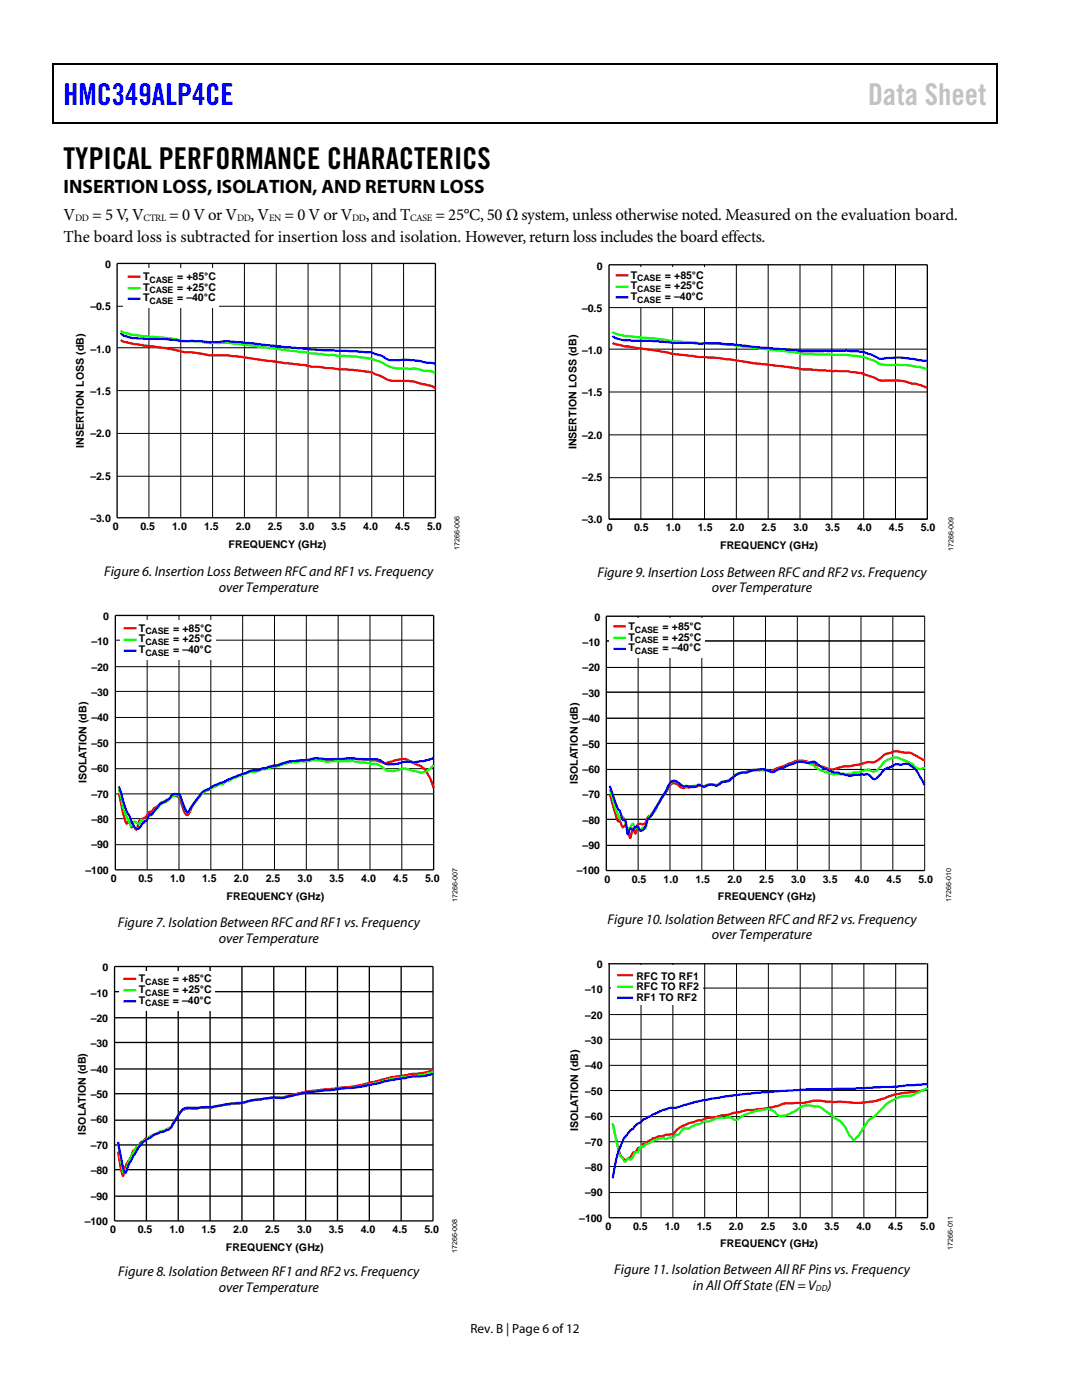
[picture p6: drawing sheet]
<svg xmlns="http://www.w3.org/2000/svg" width="216mm" height="279mm" viewBox="0 0 216 279" stroke-linecap="round" stroke-linejoin="round" font-family="sans-serif">
<path d="M10.5 12.7h.3v1h-.3zM10.5 12.7h.3v.3h-.3zM133.3 12.7h.3v.3h-.3zM198.8 12.7h.2v1h-.2zM198.8 12.7h.2v.3h-.2zM10.5 24.4h.3v.3h-.3zM133.1 24.4h.2v.3h-.2zM198.8 24.4h.2v.3h-.2z" fill="#000"/>
<path d="M10.7 13.7v10.7M10.8 12.8h122.5M133.6 12.8h65.2M198.9 13.7v10.7M10.8 24.5h188" fill="none" stroke="#000" stroke-width=".25"/>
<path d="M23.4 52.6h63.5v50.7h-63.5z" fill="none" stroke="#000" stroke-width=".26"/>
<g fill="none" stroke="#000" stroke-width=".2">
<path d="M29.7 52.6v50.7M36.1 52.6v50.7M42.4 52.6v50.7M48.8 52.6v50.7M55.1 52.6v50.7M61.5 52.6v50.7M67.8 52.6v50.7M74.2 52.6v50.7M80.5 52.6v50.7M23.4 78h63.5M23.4 69.4h63.5M23.4 61.1h63.5"/>
<path d="M23.4 95h63.5M23.4 86.5h63.5"/>
</g>
<path d="M24.1 67.9l.7 .3 2 .5 7.8 1.1a13.5 13.5 0 0 0 4.2 .6l1.2 .2a15.7 15.7 0 0 0 4.9 .3l3.2 .3 8.8 1.3 3.9 .3 1.3 .4h1.5l4.1 .5 3.3 .2 2.6 .3 .7 .1 2.4 1.2a5.6 5.6 0 0 0 3.7 .5 18.6 18.6 0 0 1 5 .9l1 .3 .5 .3" fill="none" stroke="#f00" stroke-width=".44"/>
<path d="M24.1 66l.7 .4 1.7 .4 8.1 .8a13.3 13.3 0 0 0 4.6 .5l3 .4 3.7-.1 10.6 1.4 4.1 .4 1.5 .4h2l1.5 .3 .7-.1 .8 .2 4.1 .2 .9 .1a7.7 7.7 0 0 1 3 .6l.7 .2a8.1 8.1 0 0 0 5.7 1.5l1.3-.1 1.6 .5 1.7 .1 .8 .3" fill="none" stroke="#07ff00" stroke-width=".44"/>
<path d="M24.1 66.5l.7 .5a10.2 10.2 0 0 0 3.9 .6l6 .2a9.4 9.4 0 0 0 3.8 .2l1.8 .1a15.8 15.8 0 0 0 5.2 0l16.6 1.7 10.3 .4a10.7 10.7 0 0 1 4.1 1 2.55 2.55 0 0 0 2.3 .7 18.9 18.9 0 0 1 6.6 .5l1.5 .2" fill="none" stroke="#00f" stroke-width=".44"/>
<path d="M24.7 53.5h19v7.9h-19z" fill="#fff"/>
<path d="M25.5 55.2h2.5M86.5 157.3l-.5-1.6-.5-1a2.36 2.36 0 0 0-1-1.4l-.5-.4-2.2-1.1a2.08 2.08 0 0 0-2.1-.2l-2 .5a1.44 1.44 0 0 1-1.7 0l-.9-.3-3.1-.3a11.2 11.2 0 0 0-4.3 .2l-.4-.1h-2.6a7.9 7.9 0 0 0-3.5 0l-3.6 .4-5.2 1.4a5.9 5.9 0 0 1-2.7 .6l-5.4 2.3a1.87 1.87 0 0 0-1.3 .6l-.6 .2a6.6 6.6 0 0 0-3.7 3.3l-.8 1.6a.74 .74 0 0 1-.7 .7l-.3-.5-.6-1.4a2.21 2.21 0 0 0-1.3-2l-.7 .1-.4 .4a9.9 9.9 0 0 0-2.9 1.9l-.8 .8h-.4a2.79 2.79 0 0 1-1.9 1.6l-.7 1.9h-.1l-.4-.5a.39 .39 0 0 1-.6-.2l-.4-.9-.3 .4a1.33 1.33 0 0 1-.6-1.1l-1.1-4.9" fill="none" stroke="#f00" stroke-width=".44"/>
<path d="M25.5 57.5h2.5M86.5 152.7a3.1 3.1 0 0 1-3.7 1.2h-.2a4.4 4.4 0 0 0-2.9-.3l-.6 .2a2.71 2.71 0 0 1-2-.1l-.7-.6a2.88 2.88 0 0 0-2.4-.7l-2.2-.2a6.7 6.7 0 0 0-3-.3l-3.7 .1-1.9-.4-1.5 .3-2.1 .1a7.8 7.8 0 0 0-3.3 .6l-.6 .3-1.6 .2-1 .4h-.7l-1 .4-1.4 .1-2.5 .9-2.7 1.3a.71 .71 0 0 1-.9 .3l-.8 .4a2.39 2.39 0 0 0-1.5 .8l-.3 .1a2.54 2.54 0 0 0-1.5 1.3l-1.4 1.7-.5 1a.43 .43 0 0 1-.6 .2l-.7-1.2a4.1 4.1 0 0 0-1.1-2l-.1-.1a2.93 2.93 0 0 0-2.1 1.2 3 3 0 0 0-2 1.5l-1.1 1.2a2.54 2.54 0 0 0-1.3 1.6l-.3-.1-.4-.6-.1 .2a.71 .71 0 0 1-.5 .7l-.4-.2a.38 .38 0 0 0-.6 0l-.3 .5-.1 .2-.1-.1a16.7 16.7 0 0 1-2.1-6.2l-.3-1" fill="none" stroke="#07ff00" stroke-width=".44"/>
<path d="M25.5 59.6h2.5M86.5 151.3l-1.6 .5a10.8 10.8 0 0 1-3.9 .2h-.2a7.1 7.1 0 0 1-3.6 .5l-.6-.3a3 3 0 0 0-2.8-.6l-2.6-.1a9.6 9.6 0 0 0-3.5 0 14.6 14.6 0 0 1-4.5-.2l-1.5 .3-2.1 .2a9.1 9.1 0 0 0-3.5 .6l-.4 .3-1.1 .1-3.2 .9-1.5 .2-3.4 1.3-1.9 .9-.7 .1-2.4 1.4a2.34 2.34 0 0 0-1.7 1.3l-2.4 3.2a5.9 5.9 0 0 1-1.2-2.5 1.2 1.2 0 0 0-1.1-1.1 1.2 1.2 0 0 0-1.2 .8l-.7 .5a4.3 4.3 0 0 0-2.2 1.9l-.8 .9-.2-.1a1.09 1.09 0 0 0-.6 .9l-.1 .3a3 3 0 0 0-1.5 1.6l-.2 .1a1.42 1.42 0 0 1-1.3-1.3l-.3-.9a16 16 0 0 1-1.9-5.2l-.4-1.1" fill="none" stroke="#00f" stroke-width=".44"/>
<g fill="none" stroke="#000" stroke-width=".2">
<path d="M23 138h63.5M23 133.1h63.5M23 127.8h63.5M29.4 122.8v50.8M35.7 122.8v50.8M42.1 122.8v50.8M48.4 122.8v50.8M54.8 122.8v50.8M61.1 122.8v50.8M67.5 122.8v50.8M73.8 122.8v50.8M80.2 122.8v50.8"/>
<path d="M23 158.4h63.5M23 153.4h63.5M23 148.2h63.5M23 143.2h63.5M23 163.4h63.5M23 168.6h63.5"/>
</g>
<path d="M23 122.8h63.5v50.8h-63.5z" fill="none" stroke="#000" stroke-width=".26"/>
<path d="M23.9 123.8h19v7.8h-19z" fill="#fff"/>
<path d="M24.7 125.4h2.5M86.4 213.6l-1.3 .4-1.7 .3h-1.1l-4 .6-7.3 1.8-9.4 1-3.3 .8a10.7 10.7 0 0 1-4.5 .6l-3.7 .5a10 10 0 0 1-3.6 .6l-2.8 .5a9.4 9.4 0 0 1-3.5 .4l-2 .2a2.51 2.51 0 0 0-2.9 1.7l-.6 .9a2.92 2.92 0 0 1-1.9 1.8l-.6 .1-1.6 .7-.9 .6-.6 .1-.5 .5a4.2 4.2 0 0 0-1.5 1.9 .48 .48 0 0 0-.6 .3l-.8 1.7a5.3 5.3 0 0 0-1.1 2.9l-.1 .2-.3-1-.6-3.9" fill="none" stroke="#f00" stroke-width=".44"/>
<path d="M24.7 127.7h2.5M86.4 213.9l-2.2 .6-5.7 .7-3.4 .9-3.7 .8-3.3 .3-2 .4-4.1 .2-3.8 .9a7.9 7.9 0 0 1-3.9 .4l-4.1 .6a8.9 8.9 0 0 1-3.3 .5l-4.9 .8-3.6 .2a2.46 2.46 0 0 0-3.1 1.8l-.7 1.2a1.63 1.63 0 0 1-1.2 1.2l-1.5 .5-1.1 .5a8.5 8.5 0 0 0-3 2.2 3 3 0 0 0-1.5 2.1l-.6 .9a5.1 5.1 0 0 1-1 2.4l-.2-.1-.2-1.2-.7-4.6" fill="none" stroke="#07ff00" stroke-width=".44"/>
<path d="M24.7 129.9h2.5M86.4 214.3l-.4 .1a13.3 13.3 0 0 1-4.2 .5l-1 .3-2.9 .4-2.5 .6-3.7 .8-9.9 .9-3.1 .7a10.1 10.1 0 0 1-4.2 .5l-3.9 .4-2.5 .6-1.8 .1-3.3 .6a2.39 2.39 0 0 1-1.9 .1l-2.9 .2a2.11 2.11 0 0 0-2.6 1.4l-.8 1.4a2.69 2.69 0 0 1-1.4 1.6l-2.9 1.2a7.8 7.8 0 0 0-3.1 2.8 19.6 19.6 0 0 0-2.2 4.4l-.3 .1-.4-.9-.9-5.2" fill="none" stroke="#00f" stroke-width=".44"/>
<g fill="none" stroke="#000" stroke-width=".26">
<path d="M22.9 197.9h63.5M22.9 192.9h63.5v50.8h-63.5zM29.2 192.9v50.8M35.6 192.9v50.8M41.9 192.9v50.8M48.3 192.9v50.8M54.6 192.9v50.8M61 192.9v50.8M67.3 192.9v50.8M73.7 192.9v50.8M80 192.9v50.8M22.9 218.3h63.5"/>
<path d="M22.9 213.3h63.5M22.9 208h63.5M22.9 203.1h63.5M22.9 238.7h63.5M22.9 233.4h63.5M22.9 228.5h63.5M22.9 223.6h63.5"/>
</g>
<path d="M23.8 193.8h19.1v7.8h-19.1z" fill="#fff"/>
<path d="M122.2 68.4l2.5 .7 5.1 .7 5 .9 3.2 .3 1.4 .3 4.1 .1 7.6 1.2 8.1 .9 1 .2 5.9 .4h3.1l1.6 .3a4.3 4.3 0 0 1 2.2 .5l1.4 .4 .9 .5 .7 .2a12.4 12.4 0 0 1 5.9 .6h1.1l1.9 .8M24.6 195.4h2.6" fill="none" stroke="#f00" stroke-width=".44"/>
<path d="M122.2 66.2l.8 .5 1.9 .4 5.4 .4 4.5 .7 2.8 .1 2.2 .2h3.3l1.7 .3h1.2l4.5 .7 7.8 .8a13.1 13.1 0 0 0 4.2 .4l6.5 .1 1.8 .2 1.5 .3 2.6 .9a3.2 3.2 0 0 0 2.5 .7l1.2-.1a19.9 19.9 0 0 1 6.2 .8l.1 .1M24.6 197.6h2.6" fill="none" stroke="#07ff00" stroke-width=".44"/>
<path d="M122.2 67a4.9 4.9 0 0 0 3 .9l7.3 .3a23.9 23.9 0 0 0 5.9 .2l1 .2 4.1-.1 2.6 .2 5 .6 7 .6a32.3 32.3 0 0 0 7 .2l4.1-.1a12.1 12.1 0 0 1 4 .6l1.7 .7a2.07 2.07 0 0 0 2 .1h.5a22.4 22.4 0 0 1 6.6 .6l.9 .1M24.6 199.9h2.6" fill="none" stroke="#00f" stroke-width=".44"/>
<path d="M121.5 52.8h63.5v50.8h-63.5z" fill="none" stroke="#000" stroke-width=".26"/>
<g fill="none" stroke="#000" stroke-width=".2">
<path d="M127.9 52.8v50.8M134.2 52.8v50.8M140.6 52.8v50.8M146.9 52.8v50.8M153.3 52.8v50.8M159.6 52.8v50.8M166 52.8v50.8M172.3 52.8v50.8M178.7 52.8v50.8M121.5 78.2h63.5M121.5 69.7h63.5M121.5 61.4h63.5"/>
<path d="M121.5 95.3h63.5M121.5 86.8h63.5"/>
</g>
<path d="M122.1 53.3h19v7.8h-19z" fill="#fff"/>
<path d="M122.8 55h2.6M184.5 151.7l-1.5-.8a3.9 3.9 0 0 0-2.7-.7l-.8-.2a2.05 2.05 0 0 0-1.9 .3 2.69 2.69 0 0 0-2 1.1 2.15 2.15 0 0 1-2.4 .7l-3.2 .7a9.7 9.7 0 0 0-3.6 .7h-1l-1.1-.5-1.6-.3-.6-.3a4.7 4.7 0 0 0-3.7-.3l-4.4 1.7-2.9-.2-2.1 .4-.4 .3a2.93 2.93 0 0 0-2.7 1.1l-.9 .5-1.2 .3a2.02 2.02 0 0 1-2 .4h-.3a1.36 1.36 0 0 1-1.5 .2l-1.5 .3h-1.4a1.41 1.41 0 0 1-1.9-.5 1.01 1.01 0 0 0-1.7 .5l-2.9 4.5a3.1 3.1 0 0 1-1.3 1.5l-.2 .5a.95 .95 0 0 1-1.5 .8l-.4 .2-.4 1.7-.5-.9-.6 1.8-.4-1.5a.7 .7 0 0 0-.7-.9l-.4 .3-.5-1.1-.4-.1-1.6-5.5" fill="none" stroke="#f00" stroke-width=".44"/>
<path d="M122.8 57.2h2.6M184.5 153.1a1.51 1.51 0 0 1-2.3-.5l-.2-.2-2.2-.9a2.35 2.35 0 0 0-2.5 .1 2.89 2.89 0 0 0-1.7 1.5 1.36 1.36 0 0 1-2.2 .5l-1.3 .3-.7 .3h-1.1l-.3 .2a2.21 2.21 0 0 1-1.6 0h-1.1a2.35 2.35 0 0 1-1.7-.1l-2.4-.8a7.2 7.2 0 0 0-3-1.5l-1.2 .1-1.8 .7-.8 .4-1.3 .4a1.51 1.51 0 0 1-2 .2 7.7 7.7 0 0 0-4.7 .4h-.5l-.7 .2-1.2 .9a1.49 1.49 0 0 1-1.6 .6l-.4 .1a2.01 2.01 0 0 1-2.2 .6h-.9a1.07 1.07 0 0 1-1.5 0l-.6 .3h-2a.56 .56 0 0 1-.9-.3l-.5-.2a.92 .92 0 0 0-.9-.5 .92 .92 0 0 0-.8 .6l-2.4 3.9a4.9 4.9 0 0 1-1.8 2.7l-.4 1.1a1.07 1.07 0 0 1-.5 1.1l-.3-.1-.5 .5-.6-.9-.4 .6-.5-1-.9 1.3a1.2 1.2 0 0 1-.5-1.1l-.3-.8a.76 .76 0 0 0-.5-.8l-.3 .4a.84 .84 0 0 1-.5-1 11.3 11.3 0 0 1-1.2-3.7l-.4-1.2" fill="none" stroke="#07ff00" stroke-width=".44"/>
<path d="M122.8 59.4h2.6M184.5 156.6l-1-1.6a4.8 4.8 0 0 0-2.5-2.6l-1.5 .2a1.43 1.43 0 0 0-1.5 .3l-.6 .3a2.52 2.52 0 0 0-1.8 1.4l-.7 .7-.4 .2-.3-.1a1.67 1.67 0 0 0-1.5-.8h-1.9a5.2 5.2 0 0 1-3.3-.3l-.2-.1a2.41 2.41 0 0 1-1.9-.4l-1.3-.6-.7-.5a1.36 1.36 0 0 0-1.8-.5l-1.2-.1a2.62 2.62 0 0 0-2.2 .3l-3.6 1.5a2.21 2.21 0 0 1-1.8-.2l-.7-.2-1 .1a3.5 3.5 0 0 0-2.1 .6 4.2 4.2 0 0 0-3.5 1.7h-.7a2.05 2.05 0 0 0-1.5 .8l-.3 .1-.3-.1a2.73 2.73 0 0 0-2.2 .3h-.2a.97 .97 0 0 0-1.4 0l-1.7-.1a1.37 1.37 0 0 1-1.7-.5 1.11 1.11 0 0 0-1-.6 1.11 1.11 0 0 0-1 .8l-.6 1.3-2.4 4.1a2.18 2.18 0 0 1-1 1.2l-.3 .5a3 3 0 0 1-1.2 2.1h-.2l-.4-.6a.34 .34 0 0 0-.6-.2l-.5 .6-.6-.2-.4 1h-.1l-.4-2.7-.6-.1a5.5 5.5 0 0 0-1.1-2.5l-1.4-4.3" fill="none" stroke="#00f" stroke-width=".44"/>
<g fill="none" stroke="#000" stroke-width=".2">
<path d="M121 138.1h63.5M121 133.2h63.5M121 127.9h63.5M121 123h63.5v50.7M127.3 123v50.7M133.7 123v50.7M140 123v50.7M146.4 123v50.7M152.7 123v50.7M159.1 123v50.7M165.4 123v50.7M171.8 123v50.7"/>
<path d="M178.2 123v50.7M121 158.6h63.5M121 153.6h63.5M121 148.4h63.5M121 143.3h63.5M121 168.7h63.5M121 163.5h63.5"/>
</g>
<path d="M121 123v50.7h63.5" fill="none" stroke="#000" stroke-width=".26"/>
<path d="M121.6 123.4h19.1v7.9h-19.1z" fill="#fff"/>
<path d="M122.4 125h2.5M185.1 217.4l-1.9 .4-4.7 .6-2.6 .9a15.1 15.1 0 0 1-6.9 .7l-3.7-.2a9.6 9.6 0 0 0-4.6 .2l-2.5 .2a4.1 4.1 0 0 0-3 .5l-3.1 .6-3.2 .2-1.3 .5h-1.1l-1.1 .5-1.4 .1-1 .3a7.6 7.6 0 0 0-3.2 .7l-.3-.1-1.1 .5-1 .2a5.7 5.7 0 0 0-3 2.2l-1.5 .1-1 .3a5 5 0 0 0-2.6 1l-.7 .5a.51 .51 0 0 0-.6 .4l-.7 .5-.5 .8h-.2a1.32 1.32 0 0 0-.8 .9l-.5 .3a.46 .46 0 0 1-.5 .3 .46 .46 0 0 1-.4-.3 2.83 2.83 0 0 1-1.1-2.1l-1-4.9" fill="none" stroke="#f00" stroke-width=".44"/>
<path d="M122.4 127.3h2.5M185.1 217.2l-1.8 .8a5.2 5.2 0 0 1-3.2 .8h-.1a10 10 0 0 0-5.1 3.5l-.3 .4a7.3 7.3 0 0 0-2.9 3.4l-1.2 1.4a.7 .7 0 0 1-.7-.6l-.3-.3a6.4 6.4 0 0 0-3-3.6l-2.1-1.5a2.66 2.66 0 0 0-2.2-.8l-.5-.1a2.9 2.9 0 0 0-2.8 1l-1.3 .7-1.1 .3a1.41 1.41 0 0 1-1.9-.6 2.82 2.82 0 0 0-3-.4l-1.4 .3-2.3 1a1.22 1.22 0 0 1-2 .1h-2a2.07 2.07 0 0 0-1.6 .5h-.2a1.73 1.73 0 0 1-1.5 .3l-.6 .4-1.8 .6a2.31 2.31 0 0 1-1.8 .4l-1 1.3h-.5l-.5 .6a1.7 1.7 0 0 0-1.5 .2 1.91 1.91 0 0 0-1.9 .1l-.7 .2-.4 .4-1.1 .4-.5 .5-.5-.1-.5 1.1-.5 .1-.5 .9a.62 .62 0 0 1-.4 .5 .62 .62 0 0 1-.6-.2l-.6 .6-.3-.4a7.2 7.2 0 0 1-1.5-4.1l-.6-3.1" fill="none" stroke="#07ff00" stroke-width=".44"/>
<path d="M122.4 129.5h2.5M185.1 216.3l-7.2 .6-7.4 .4-9.4 .1-10.2 .7-8.9 1.1-3.1 .6-2.2 .7a9.8 9.8 0 0 1-3.3 .7l-1.5 .5-2.4 1.2a9 9 0 0 0-3.2 2.4l-.2 .1a8 8 0 0 0-2.6 4.2l-.5 1.5-.7 4.1" fill="none" stroke="#00f" stroke-width=".44"/>
<g fill="none" stroke="#000" stroke-width=".2">
<path d="M121.6 197.2h63.5M127.9 192.3v50.7M134.3 192.3v50.7M140.6 192.3v50.7M147 192.3v50.7M153.3 192.3v50.7M159.7 192.3v50.7M166 192.3v50.7M172.4 192.3v50.7M178.7 192.3v50.7M121.6 202.5h63.5M121.6 207.4h63.5"/>
<path d="M121.6 212.6h63.5M121.6 217.6h63.5M121.6 222.8h63.5M121.6 227.9h63.5M121.6 232.8h63.5M121.6 238h63.5"/>
</g>
<path d="M121.4 192.3h63.5M121.6 192.3v50.7h63.5v-50.7" fill="none" stroke="#000" stroke-width=".26"/>
<path d="M121.9 192.7h18.2v7.8h-18.2z" fill="#fff"/>
<path d="M123.1 194.6h3.2" fill="none" stroke="#f00" stroke-width=".44"/>
<path d="M123.1 196.9h3.2" fill="none" stroke="#07ff00" stroke-width=".44"/>
<path d="M123.1 199.1h3.2" fill="none" stroke="#00f" stroke-width=".44"/>
<text font-size="6" fill="#00f" x="12.7" y="21">HMC349ALP4CE</text>
<text font-size="6" fill="#c1c1c1" x="173.2" y="21">Data Sheet</text>
<text font-size="6" x="12.7" y="33.6">TYPICAL PERFORMANCE CHARACTERICS</text>
<text font-size="3.9" x="12.7" y="38.5">INSERTION LOSS, ISOLATION, AND RETURN LOSS</text>
<g font-size="3.3">
<text x="12.7" y="44">V</text>
<text x="18.4" y="44">= 5 V, V</text>
<text x="33.8" y="44">= 0 V or V</text>
<text x="50" y="44">, V</text>
<text x="56.8" y="44">= 0 V or V</text>
<text x="73" y="44">, and T</text>
<text x="86.9" y="44">= 25°C, 50 Ω system, unless otherwise noted. Measured on the evaluation board.</text>
<text x="12.7" y="48.3">The board loss is subtracted for insertion loss and isolation. However, return loss includes the board effects.</text>
</g>
<g font-size="2.8">
<text x="20.8" y="114.9">Figure 6. Insertion Loss Between RFC and RF1 vs. Frequency</text>
<text x="43.6" y="118.1">over Temperature</text>
<text x="119.2" y="115.1">Figure 9. Insertion Loss Between RFC and RF2 vs. Frequency</text>
<text x="142.1" y="118.2">over Temperature</text>
<text x="23.5" y="185">Figure 7. Isolation Between RFC and RF1 vs. Frequency</text>
<text x="121.2" y="184.3">Figure 10. Isolation Between RFC and RF2 vs. Frequency</text>
<text x="43.6" y="188.2">over Temperature</text>
<text x="142.1" y="187.5">over Temperature</text>
<text x="23.6" y="254.6">Figure 8. Isolation Between RF1 and RF2 vs. Frequency</text>
<text x="43.6" y="257.7">over Temperature</text>
<text x="122.6" y="254.3">Figure 11. Isolation Between All RF Pins vs. Frequency</text>
<text x="138.3" y="257.5">in All Off State (EN = V</text>
<text x="165.1" y="257.5">)</text>
</g>
<text font-size="2.6" x="93.9" y="266">Rev. B | Page 6 of 12</text>
<g font-size="2.1">
<text x="21" y="53.5">0</text>
<text x="119.1" y="53.8">0</text>
<text x="28.5" y="55.9">T</text>
<text x="28.5" y="58">T</text>
<text x="35.4" y="55.9">= +85°C</text>
<text x="35.4" y="58">= +25°C</text>
<text x="125.9" y="55.6">T</text>
<text x="125.9" y="57.7">T</text>
<text x="125.9" y="59.9">T</text>
<text x="132.7" y="55.6">= +85°C</text>
<text x="132.7" y="57.7">= +25°C</text>
<text x="132.7" y="59.9">= –40°C</text>
<text x="18.1" y="62">–0.5</text>
<text x="28.5" y="60.1">T</text>
<text x="35.4" y="60.1">= –40°C</text>
<text x="116.1" y="62.2">–0.5</text>
<text x="18.1" y="70.4">–1.0</text>
<text x="116.1" y="70.7">–1.0</text>
<text x="18.1" y="78.8">–1.5</text>
<text x="116.1" y="79.1">–1.5</text>
<text x="16.7" y="89.4" transform="rotate(-90 16.7 89.4)">INSERTION LOSS (dB)</text>
<text x="18.1" y="87.3">–2.0</text>
<text x="115" y="89.7" transform="rotate(-90 115 89.7)">INSERTION LOSS (dB)</text>
<text x="116.1" y="87.6">–2.0</text>
<text x="18.1" y="95.7">–2.5</text>
<text x="116.1" y="96">–2.5</text>
<text x="18.1" y="104.1">–3.0</text>
<text x="22.5" y="105.8">0</text>
<text x="28" y="105.8">0.5</text>
<text x="34.4" y="105.8">1.0</text>
<text x="40.7" y="105.8">1.5</text>
<text x="47.1" y="105.8">2.0</text>
<text x="53.4" y="105.8">2.5</text>
<text x="59.8" y="105.8">3.0</text>
<text x="66.1" y="105.8">3.5</text>
<text x="72.5" y="105.8">4.0</text>
<text x="78.9" y="105.8">4.5</text>
<text x="85.2" y="105.8">5.0</text>
<text x="116.1" y="104.4">–3.0</text>
<text x="121.1" y="106.1">0</text>
<text x="126.5" y="106.1">0.5</text>
<text x="132.9" y="106.1">1.0</text>
<text x="139.2" y="106.1">1.5</text>
<text x="145.6" y="106.1">2.0</text>
<text x="152" y="106.1">2.5</text>
<text x="158.3" y="106.1">3.0</text>
<text x="164.7" y="106.1">3.5</text>
<text x="171" y="106.1">4.0</text>
<text x="177.4" y="106.1">4.5</text>
<text x="183.7" y="106.1">5.0</text>
<text x="45.6" y="109.3">FREQUENCY (GHz)</text>
<text x="143.7" y="109.6">FREQUENCY (GHz)</text>
<text x="20.6" y="123.7">0</text>
<text x="118.6" y="123.9">0</text>
<text x="125.4" y="125.7">T</text>
<text x="132.2" y="125.7">= +85°C</text>
<text x="18.2" y="128.8">–10</text>
<text x="27.7" y="126.1">T</text>
<text x="27.7" y="128.2">T</text>
<text x="27.7" y="130.3">T</text>
<text x="34.5" y="126.1">= +85°C</text>
<text x="34.5" y="128.2">= +25°C</text>
<text x="34.5" y="130.3">= –40°C</text>
<text x="116.3" y="128.9">–10</text>
<text x="125.4" y="127.8">T</text>
<text x="125.4" y="129.9">T</text>
<text x="132.2" y="127.8">= +25°C</text>
<text x="132.2" y="129.9">= –40°C</text>
<text x="18.2" y="133.9">–20</text>
<text x="116.3" y="134">–20</text>
<text x="18.2" y="144">–40</text>
<text x="18.2" y="138.9">–30</text>
<text x="116.3" y="139.1">–30</text>
<text x="18.2" y="149.1">–50</text>
<text x="116.3" y="149.2">–50</text>
<text x="116.3" y="144.1">–40</text>
<text x="18.2" y="154.1">–60</text>
<text x="116.3" y="154.3">–60</text>
<text x="17.3" y="156.3" transform="rotate(-90 17.3 156.3)">ISOLATION (dB)</text>
<text x="18.2" y="159.2">–70</text>
<text x="115.3" y="156.5" transform="rotate(-90 115.3 156.5)">ISOLATION (dB)</text>
<text x="116.3" y="159.3">–70</text>
<text x="18.2" y="164.2">–80</text>
<text x="116.3" y="164.4">–80</text>
<text x="18.2" y="169.3">–90</text>
<text x="116.3" y="169.4">–90</text>
<text x="17.1" y="174.4">–100</text>
<text x="22.1" y="176">0</text>
<text x="27.6" y="176">0.5</text>
<text x="34" y="176">1.0</text>
<text x="40.3" y="176">1.5</text>
<text x="45.2" y="179.5">FREQUENCY (GHz)</text>
<text x="46.7" y="176">2.0</text>
<text x="53" y="176">2.5</text>
<text x="59.4" y="176">3.0</text>
<text x="65.7" y="176">3.5</text>
<text x="72.1" y="176">4.0</text>
<text x="78.5" y="176">4.5</text>
<text x="84.8" y="176">5.0</text>
<text x="115.1" y="174.5">–100</text>
<text x="120.6" y="176.1">0</text>
<text x="126.1" y="176.1">0.5</text>
<text x="132.4" y="176.1">1.0</text>
<text x="138.8" y="176.1">1.5</text>
<text x="143.2" y="179.7">FREQUENCY (GHz)</text>
<text x="145.1" y="176.1">2.0</text>
<text x="151.5" y="176.1">2.5</text>
<text x="157.8" y="176.1">3.0</text>
<text x="164.2" y="176.1">3.5</text>
<text x="170.6" y="176.1">4.0</text>
<text x="176.9" y="176.1">4.5</text>
<text x="183.3" y="176.1">5.0</text>
<text x="20.5" y="193.8">0</text>
<text x="27.7" y="196.1">T</text>
<text x="34.5" y="196.1">= +85°C</text>
<text x="119.1" y="193.2">0</text>
<text x="127" y="195.5">RFC TO RF1</text>
<text x="127" y="197.6">RFC TO RF2</text>
<text x="18.1" y="204">–20</text>
<text x="18.1" y="198.9">–10</text>
<text x="27.7" y="198.2">T</text>
<text x="27.7" y="200.3">T</text>
<text x="34.5" y="198.2">= +25°C</text>
<text x="34.5" y="200.3">= –40°C</text>
<text x="116.8" y="203.3">–20</text>
<text x="116.8" y="198.2">–10</text>
<text x="127" y="199.8">RF1 TO RF2</text>
<text x="18.1" y="209">–30</text>
<text x="116.8" y="208.4">–30</text>
<text x="18.1" y="214.1">–40</text>
<text x="116.8" y="213.4">–40</text>
<text x="18.1" y="219.2">–50</text>
<text x="116.8" y="218.5">–50</text>
<text x="17.1" y="226.5" transform="rotate(-90 17.1 226.5)">ISOLATION (dB)</text>
<text x="18.1" y="224.2">–60</text>
<text x="115.3" y="225.8" transform="rotate(-90 115.3 225.8)">ISOLATION (dB)</text>
<text x="116.8" y="223.5">–60</text>
<text x="18.1" y="229.3">–70</text>
<text x="116.8" y="233.7">–80</text>
<text x="116.8" y="228.6">–70</text>
<text x="18.1" y="239.4">–90</text>
<text x="18.1" y="234.3">–80</text>
<text x="116.8" y="238.7">–90</text>
<text x="16.9" y="244.5">–100</text>
<text x="115.6" y="243.8">–100</text>
<text x="120.8" y="245.4">0</text>
<text x="126.3" y="245.4">0.5</text>
<text x="132.7" y="245.4">1.0</text>
<text x="139" y="245.4">1.5</text>
<text x="145.4" y="245.4">2.0</text>
<text x="151.8" y="245.4">2.5</text>
<text x="158.2" y="245.4">3.0</text>
<text x="164.5" y="245.4">3.5</text>
<text x="170.9" y="245.4">4.0</text>
<text x="177.2" y="245.4">4.5</text>
<text x="183.6" y="245.4">5.0</text>
<text x="22" y="246.1">0</text>
<text x="27.5" y="246.1">0.5</text>
<text x="33.8" y="246.1">1.0</text>
<text x="40.2" y="246.1">1.5</text>
<text x="45.1" y="249.6">FREQUENCY (GHz)</text>
<text x="46.5" y="246.1">2.0</text>
<text x="52.9" y="246.1">2.5</text>
<text x="59.3" y="246.1">3.0</text>
<text x="65.6" y="246.1">3.5</text>
<text x="72" y="246.1">4.0</text>
<text x="78.3" y="246.1">4.5</text>
<text x="84.7" y="246.1">5.0</text>
<text x="143.7" y="248.9">FREQUENCY (GHz)</text>
</g>
<g font-size="1.9">
<text x="15" y="44.2">DD</text>
<text x="28.6" y="44.2">CTRL</text>
<text x="47.3" y="44.2">DD</text>
<text x="53.7" y="44.2">EN</text>
<text x="70.3" y="44.2">DD</text>
<text x="81.8" y="44.2">CASE</text>
</g>
<g font-size="1.8">
<text x="29.8" y="56.4">CASE</text>
<text x="29.8" y="58.5">CASE</text>
<text x="127.1" y="56.2">CASE</text>
<text x="127.1" y="58.3">CASE</text>
<text x="29.8" y="60.7">CASE</text>
<text x="127.1" y="60.4">CASE</text>
<text x="29" y="126.6">CASE</text>
<text x="29" y="128.7">CASE</text>
<text x="29" y="130.8">CASE</text>
<text x="126.7" y="128.4">CASE</text>
<text x="126.7" y="130.5">CASE</text>
<text x="126.7" y="126.2">CASE</text>
<text x="29" y="196.6">CASE</text>
<text x="29" y="198.7">CASE</text>
<text x="29" y="200.8">CASE</text>
<text x="162.8" y="257.7">DD</text>
</g>
<g font-size="1.4">
<text x="91.7" y="109.7" transform="rotate(-90 91.7 109.7)">17266-006</text>
<text x="190.2" y="110" transform="rotate(-90 190.2 110)">17266-009</text>
<text x="91.3" y="179.9" transform="rotate(-90 91.3 179.9)">17266-007</text>
<text x="189.8" y="180.1" transform="rotate(-90 189.8 180.1)">17266-010</text>
<text x="91.2" y="250" transform="rotate(-90 91.2 250)">17266-008</text>
<text x="190.1" y="249.4" transform="rotate(-90 190.1 249.4)">17266-011</text>
</g>
</svg>
